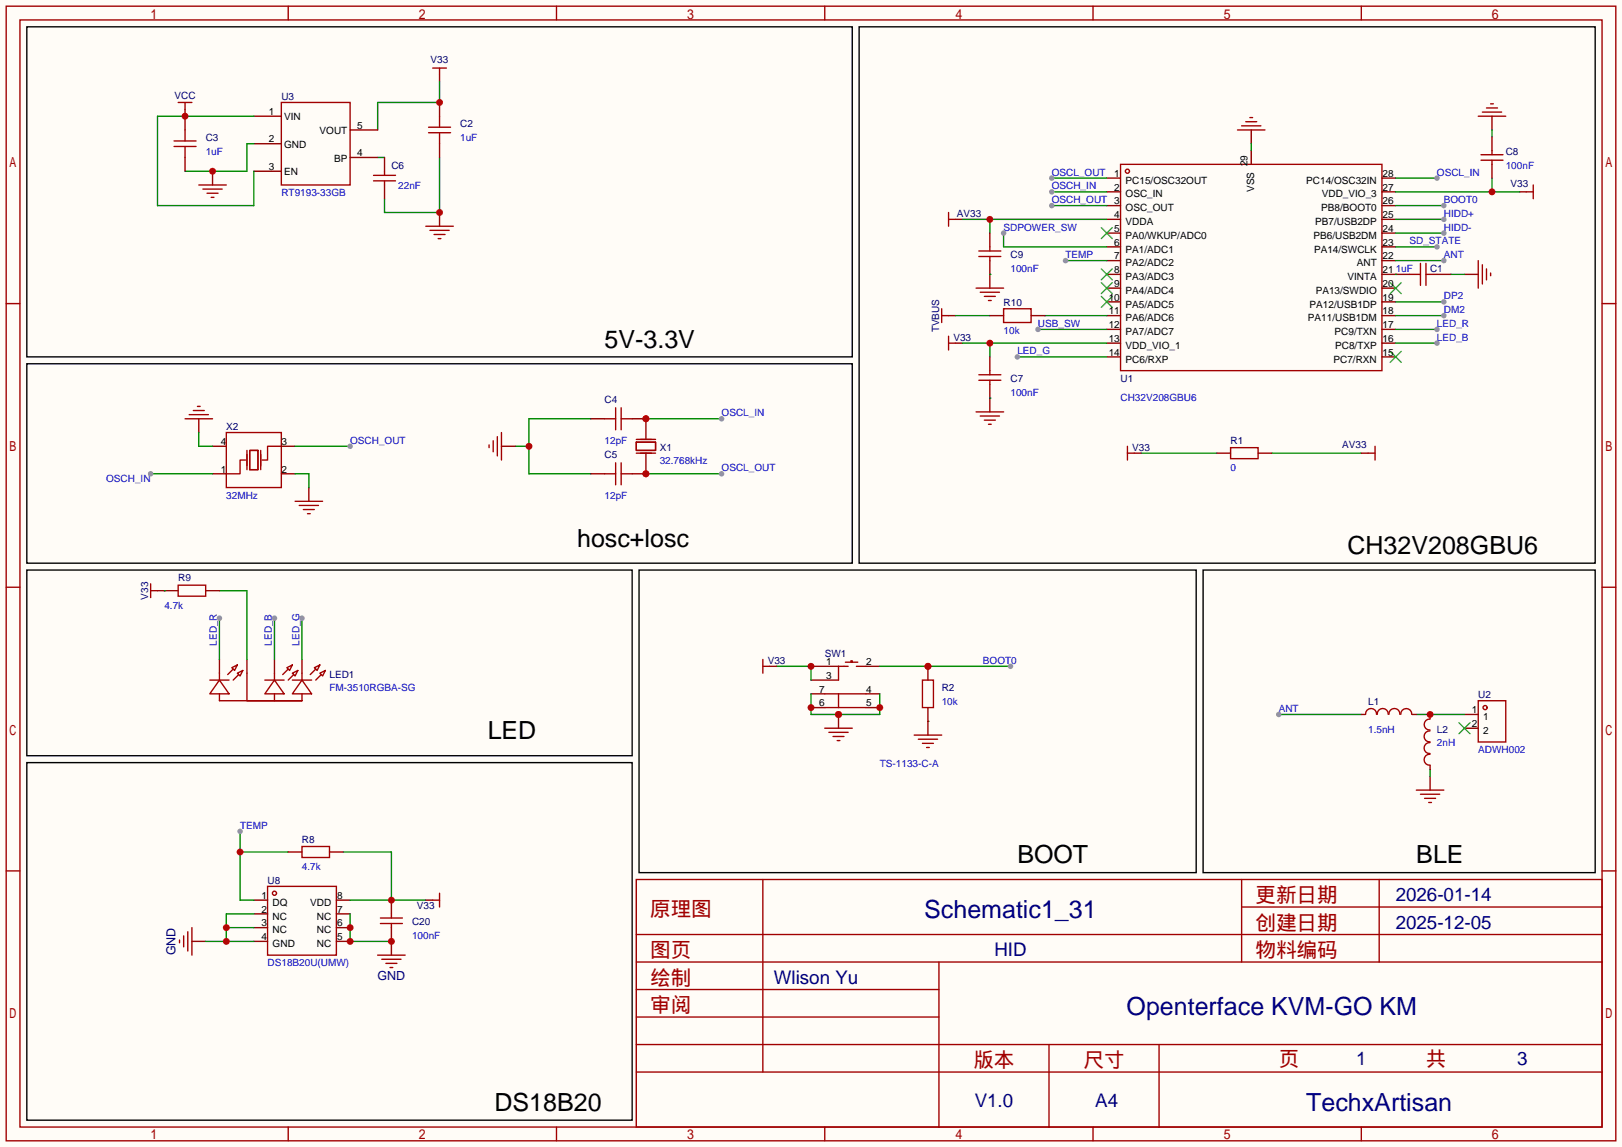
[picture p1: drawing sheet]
<svg xmlns="http://www.w3.org/2000/svg" width="299mm" height="212mm" viewBox="0 0 299 212" stroke-linecap="round" stroke-linejoin="round" font-family="sans-serif">
<path d="M0 0h299.5v211.8h-299.5z" fill="#fffcf7"/>
<g fill="none" stroke="#a10000" stroke-width=".25">
<path d="M1.1 1.1h297.2v209.6h-297.2zM3.7 3.7h292.1v204.5h-292.1zM53.2 1.1v2.6M102.7 1.1v2.6M152.3 1.1v2.6M201.8 1.1v2.6M251.3 1.1v2.6M206.9 30.4h48.2v38.1h-48.2zM1.1 56.1h2.6M295.8 56.1h2.5M1.1 108.5h2.6M295.8 108.5h2.5"/>
<path d="M1.1 160.8h2.6M117.5 162.4h178.3v45.8h-178.3zM117.5 177.7h178.3M117.5 172.6h178.3M140.8 162.4v35.6M173.4 177.7v30.5M229.2 162.4v15.3M229.2 167.5h66.6M254.6 162.4v15.3M295.8 160.8h2.5M117.5 182.8h55.9M117.5 198h178.3"/>
<path d="M117.5 192.9h178.3M117.5 187.8h55.9M193.7 192.9v15.3M214 192.9v15.3M53.2 208.2v2.5M102.7 208.2v2.5M152.3 208.2v2.5M201.8 208.2v2.5M251.3 208.2v2.5"/>
<circle cx="208.2" cy="31.6" r=".38"/>
</g>
<g fill="none" stroke="#870000" stroke-width=".25">
<path d="M204.3 32.9h2.6M204.3 35.4h2.6M204.3 38h2.6M231 27.8v2.6M255.1 32.9h2.6M255.1 35.4h2.6M255.1 38h2.6M204.3 40.5h2.6M204.3 43.1h2.6M204.3 45.6h2.6M204.3 48.1h2.6M204.3 50.7h2.6"/>
<path d="M204.3 53.2h2.6M204.3 55.8h2.6M204.3 58.3h2.6M255.1 40.5h2.6M255.1 43.1h2.6M255.1 45.6h2.6M255.1 48.1h2.6M255.1 50.7h2.6M255.1 53.2h2.6M255.1 55.8h2.6M255.1 58.3h2.6M204.3 60.8h2.6"/>
<path d="M204.3 63.4h2.6M204.3 65.9h2.6M255.1 60.8h2.6M255.1 63.4h2.6M255.1 65.9h2.6"/>
</g>
<path d="M203.3 42l2.1 2.1M203.3 49.7l2.1 2M203.3 52.2l2.1 2M203.3 54.7l2.1 2.1M205.4 42l-2.1 2.1M205.4 49.7l-2.1 2M205.4 52.2l-2.1 2M205.4 54.7l-2.1 2.1M256.7 52.2l2 2M258.7 52.2l-2 2M256.7 64.9l2 2M258.7 64.9l-2 2" fill="none" stroke="#3c3" stroke-width=".25"/>
<path d="M257.7 40.5h8.9" fill="none" stroke="#008700" stroke-width=".25"/>
<circle cx="266.6" cy="40.5" r=".51" fill="#999"/>
<path d="M257.7 43.1h8.9" fill="none" stroke="#008700" stroke-width=".25"/>
<circle cx="266.6" cy="43.1" r=".51" fill="#999"/>
<path d="M176.4 63.4h1.3" fill="none" stroke="#870000" stroke-width=".25"/>
<path d="M175.1 62.1v2.5M175.1 63.4h1.3" fill="none" stroke="#a10000" stroke-width=".25"/>
<path d="M177.7 63.4h26.6M182.8 63.4v2.5" fill="none" stroke="#008700" stroke-width=".25"/>
<circle cx="182.8" cy="63.4" r=".63" fill="#c00"/>
<path d="M280.5 35.4h1.3" fill="none" stroke="#870000" stroke-width=".25"/>
<path d="M281.8 35.4h1.3M283.1 34.2v2.5" fill="none" stroke="#a10000" stroke-width=".25"/>
<path d="M257.7 35.4h22.8M275.5 32.9v2.5" fill="none" stroke="#008700" stroke-width=".25"/>
<circle cx="275.5" cy="35.4" r=".63" fill="#c00"/>
<path d="M194.2 35.4h10.1" fill="none" stroke="#008700" stroke-width=".25"/>
<circle cx="194.2" cy="35.4" r=".51" fill="#999"/>
<path d="M194.2 38h10.1" fill="none" stroke="#008700" stroke-width=".25"/>
<circle cx="194.2" cy="38" r=".51" fill="#999"/>
<path d="M231 24v2.5" fill="none" stroke="#870000" stroke-width=".25"/>
<path d="M228.5 24h5.1M229.2 23.2h3.6M230 22.5h2M230.8 21.7h.5" fill="none" stroke="#a10000" stroke-width=".25"/>
<path d="M231 26.5v1.3M257.7 48.1h8.9" fill="none" stroke="#008700" stroke-width=".25"/>
<circle cx="266.6" cy="48.1" r=".51" fill="#999"/>
<path d="M257.7 55.8h8.9" fill="none" stroke="#008700" stroke-width=".25"/>
<circle cx="266.6" cy="55.8" r=".51" fill="#999"/>
<path d="M257.7 58.3h8.9" fill="none" stroke="#008700" stroke-width=".25"/>
<circle cx="266.6" cy="58.3" r=".51" fill="#999"/>
<path d="M275.5 21.5v2.5M119.3 77.3v3.9M182.8 73.5v2.6M119.3 83.7v3.8" fill="none" stroke="#870000" stroke-width=".25"/>
<path d="M274.4 19.9h2.1M275.2 19.2h.5M272.9 21.5h5.1M273.7 20.7h3.5M180.2 76.1h5.1M181 76.8h3.5M181.7 77.6h2.1M182.5 78.4h.5M117.5 81.7h3.5v1.5h-3.5zM117.5 83.7h3.5M117.5 81.2h3.5" fill="none" stroke="#a10000" stroke-width=".25"/>
<path d="M275.5 24v1.3M119.3 87.5h13.9" fill="none" stroke="#008700" stroke-width=".25"/>
<circle cx="119.3" cy="87.5" r=".63" fill="#c00"/>
<circle cx="133.2" cy="87.5" r=".51" fill="#999"/>
<path d="M119.3 77.3h13.9" fill="none" stroke="#008700" stroke-width=".25"/>
<circle cx="119.3" cy="77.3" r=".63" fill="#c00"/>
<circle cx="133.2" cy="77.3" r=".51" fill="#999"/>
<path d="M194.2 32.9h10.1" fill="none" stroke="#008700" stroke-width=".25"/>
<circle cx="194.2" cy="32.9" r=".51" fill="#999"/>
<path d="M257.7 32.9h7.6" fill="none" stroke="#008700" stroke-width=".25"/>
<circle cx="265.3" cy="32.9" r=".51" fill="#999"/>
<path d="M176.4 40.5h1.3" fill="none" stroke="#870000" stroke-width=".25"/>
<path d="M175.1 39.2v2.6M175.1 40.5h1.3" fill="none" stroke="#a10000" stroke-width=".25"/>
<path d="M177.7 40.5h26.6M182.8 40.5v2.6" fill="none" stroke="#008700" stroke-width=".25"/>
<circle cx="182.8" cy="40.5" r=".63" fill="#c00"/>
<path d="M182.8 50.7v2.5" fill="none" stroke="#870000" stroke-width=".25"/>
<path d="M180.2 53.2h5.1M181 54h3.5M181.7 54.7h2.1M182.5 55.5h.5" fill="none" stroke="#a10000" stroke-width=".25"/>
<path d="M257.7 38h8.9" fill="none" stroke="#008700" stroke-width=".25"/>
<circle cx="266.6" cy="38" r=".51" fill="#999"/>
<g fill="none" stroke="#a10000" stroke-width=".25">
<path d="M34.2 77.3h5M34.9 76.6h3.6M35.7 75.8h2M36.4 75.1h.6M41.8 79.9h10.1v10.1h-10.1zM45.3 85h-1v2.5h-2.5M45.6 83.2v3.5M46.1 83.2h1.5v3.5h-1.5zM48.1 83.2v3.5M51.9 82.4h-2.5v2.6h-1M54.5 92.6h5.1M55.2 93.3h3.6"/>
<path d="M56 94.1h2M56.8 94.9h.5"/>
</g>
<path d="M36.7 77.3v2.6M39.2 82.4h2.6M39.2 87.5h2.6M51.9 82.4h2.6M51.9 87.5h2.6M57 90v2.6" fill="none" stroke="#870000" stroke-width=".25"/>
<path d="M36.7 79.9v2.5h2.5M54.5 82.4h10.1M54.5 87.5h2.5v2.5" fill="none" stroke="#008700" stroke-width=".25"/>
<circle cx="64.6" cy="82.4" r=".51" fill="#999"/>
<path d="M27.8 87.5h11.4" fill="none" stroke="#008700" stroke-width=".25"/>
<circle cx="27.8" cy="87.5" r=".51" fill="#999"/>
<path d="M109.1 77.3h-11.4v10.2h11.4M95.1 82.4h2.6" fill="none" stroke="#008700" stroke-width=".25"/>
<circle cx="97.7" cy="82.4" r=".63" fill="#c00"/>
<path d="M34.2 20.2v1.3M39.2 31.6v2.6M81.2 39.2v2.6M270.4 50.7h2.5M92.6 82.4h2.5M209.4 83.7h1.3M224.7 83.7h2.5M232.3 83.7h2.5M251.3 83.7h1.3" fill="none" stroke="#870000" stroke-width=".25"/>
<g fill="none" stroke="#a10000" stroke-width=".25">
<path d="M32.9 18.9h2.5M34.2 18.9v1.3M36.7 34.2h5.1M37.5 34.9h3.5M38.2 35.7h2.1M39 36.4h.5M78.6 41.8h5.1M79.4 42.5h3.5M80.1 43.3h2.1M80.9 44.1h.5M272.9 48.1v5.1M273.7 48.9v3.6"/>
<path d="M274.4 49.7v2M275.2 50.4v.5M92.6 79.9v5.1M90.3 82.2v.5M91.1 81.4v2M91.8 80.6v3.6M208.2 82.4v2.6M208.2 83.7h1.2M227.2 82.7h5.1v2h-5.1zM252.6 83.7h1.3M253.9 82.4v2.6"/>
</g>
<path d="M69.7 29.1h1.3M81.2 29.1v10.1h-10.2v-2.5M267.8 50.7h2.6M210.7 83.7h14M234.8 83.7h16.5" fill="none" stroke="#008700" stroke-width=".25"/>
<circle cx="81.2" cy="39.2" r=".63" fill="#c00"/>
<g fill="none" stroke="#870000" stroke-width=".25">
<path d="M81.2 13.8v1.3M46.9 21.5h5M46.9 26.5h5M46.9 31.6h5M64.6 29.1h5.1M64.6 24h5.1M149.7 123.1h5.1M149.7 125.6h5.1M149.7 128.1h2.6M149.7 130.7h2.6M159.9 123.1h2.5M159.9 128.1h2.5"/>
<path d="M159.9 130.7h2.5"/>
</g>
<path d="M51.9 18.9h12.7v15.3h-12.7zM79.9 12.6h2.5M81.2 12.6v1.2M152.3 130.7h7.6M152.3 128.1h7.6M154.8 128.1v2.6M156.1 122.3h2.3M156.6 123.1h-1.8v2.5M157.1 122.3v-.3h.3v.3M158.1 123.1h1.8" fill="none" stroke="#a10000" stroke-width=".25"/>
<path d="M81.2 15.1v3.8h-11.5v5.1M162.4 123.1h24.2" fill="none" stroke="#008700" stroke-width=".25"/>
<path d="M5 5h152.4v60.9h-152.4zM158.6 5h135.9v99h-135.9zM5 67.2h152.4v36.8h-152.4zM5 105.3h111.7v34.3h-111.7zM118 105.3h102.9v55.9h-102.9zM222.1 105.3h72.4v55.9h-72.4z" fill="none" stroke="#000" stroke-width=".25"/>
<circle cx="171.3" cy="123.1" r=".63" fill="#c00"/>
<circle cx="186.6" cy="123.1" r=".51" fill="#999"/>
<path d="M171.3 133.2h.1" fill="none" stroke="#008700" stroke-width=".25"/>
<path d="M170.3 125.6h2v5.1h-2z" fill="none" stroke="#a10000" stroke-width=".25"/>
<path d="M171.3 123.1v2.5" fill="none" stroke="#870000" stroke-width=".25"/>
<circle cx="171.3" cy="123.1" r=".63" fill="#c00"/>
<path d="M171.3 130.7v5.1" fill="none" stroke="#870000" stroke-width=".25"/>
<path d="M168.8 135.8h5.1M169.5 136.5h3.6M170.3 137.3h2M171.1 138h.5" fill="none" stroke="#a10000" stroke-width=".25"/>
<path d="M143.4 123.1h6.3v2.5" fill="none" stroke="#008700" stroke-width=".25"/>
<circle cx="149.7" cy="123.1" r=".63" fill="#c00"/>
<path d="M142.1 123.1h1.3" fill="none" stroke="#870000" stroke-width=".25"/>
<path d="M140.8 121.8v2.5M140.8 123.1h1.3" fill="none" stroke="#a10000" stroke-width=".25"/>
<path d="M149.7 128.1v3.9h12.7v-3.9" fill="none" stroke="#008700" stroke-width=".25"/>
<g fill="#c00">
<circle cx="149.7" cy="130.7" r=".63"/>
<circle cx="154.8" cy="132" r=".63"/>
<circle cx="162.4" cy="130.7" r=".63"/>
</g>
<path d="M154.8 132v2.5" fill="none" stroke="#870000" stroke-width=".25"/>
<circle cx="154.8" cy="132" r=".63" fill="#c00"/>
<g fill="none" stroke="#a10000" stroke-width=".25">
<path d="M152.3 134.5h5.1M153 135.3h3.6M153.8 136h2M154.6 136.8h.5M272.9 129.4h5.1v7.6h-5.1zM261.5 145.9h5.1M262.3 146.7h3.5M263 147.4h2M263.8 148.2h.5"/>
<circle cx="274.2" cy="130.7" r=".38"/>
</g>
<path d="M270.4 132h2.5M270.4 134.5h2.5M264 143.4v2.5" fill="none" stroke="#870000" stroke-width=".25"/>
<path d="M236.1 132h15.2M264 142.1v1.3" fill="none" stroke="#008700" stroke-width=".25"/>
<path d="M269.4 133.5l2 2M271.4 133.5l-2 2" fill="none" stroke="#3c3" stroke-width=".25"/>
<circle cx="236.1" cy="132" r=".51" fill="#999"/>
<path d="M46.9 26.5h-1.3v5.1h-11.4M261.5 132h8.9" fill="none" stroke="#008700" stroke-width=".25"/>
<circle cx="39.2" cy="31.6" r=".63" fill="#c00"/>
<path d="M46.9 21.5h-17.8v16.5h17.8v-6.4M185.3 43.1v2.5h19" fill="none" stroke="#008700" stroke-width=".25"/>
<circle cx="185.3" cy="43.1" r=".51" fill="#999"/>
<path d="M187.8 65.9h16.5" fill="none" stroke="#008700" stroke-width=".25"/>
<circle cx="187.8" cy="65.9" r=".51" fill="#999"/>
<path d="M191.6 60.8h12.7" fill="none" stroke="#008700" stroke-width=".25"/>
<circle cx="191.6" cy="60.8" r=".51" fill="#999"/>
<path d="M79.1 24.5h4.1M79.1 23.5h4.1M81.2 21.5v2M260.2 50.7h2.1M262.3 48.6v4.1M263.3 50.7h2M263.3 48.6v4.1" fill="none" stroke="#a10000" stroke-width=".25"/>
<path d="M81.2 18.9v2.6M81.2 26.5v2.6M257.7 50.7h2.5M265.3 50.7h2.5" fill="none" stroke="#870000" stroke-width=".25"/>
<path d="M257.7 50.7h.1" fill="none" stroke="#008700" stroke-width=".25"/>
<circle cx="81.2" cy="18.9" r=".63" fill="#c00"/>
<path d="M32.1 27.1h4.1M32.1 26h4.1M34.2 24v2M81.2 24.5v2" fill="none" stroke="#a10000" stroke-width=".25"/>
<path d="M34.2 21.5v2.5M34.2 29.1v2.5" fill="none" stroke="#870000" stroke-width=".25"/>
<circle cx="34.2" cy="21.5" r=".63" fill="#c00"/>
<path d="M34.2 27.1v2M114.7 75.3v4.1" fill="none" stroke="#a10000" stroke-width=".25"/>
<path d="M116.7 77.3h2.6" fill="none" stroke="#870000" stroke-width=".25"/>
<circle cx="119.3" cy="77.3" r=".63" fill="#c00"/>
<path d="M111.6 77.3h2.1M113.7 75.3v4.1M114.7 77.3h2M114.7 85.5v4" fill="none" stroke="#a10000" stroke-width=".25"/>
<path d="M109.1 77.3h2.5M116.7 87.5h2.6" fill="none" stroke="#870000" stroke-width=".25"/>
<circle cx="119.3" cy="87.5" r=".63" fill="#c00"/>
<g fill="none" stroke="#a10000" stroke-width=".25">
<path d="M69 32.4h4M69 33.4h4M71 31.6v.8M71 33.4v.8M273.4 29.6h4.1M273.4 28.6h4.1M275.5 27.8v.8M275.5 29.6v.8M180.7 47.4h4.1M180.7 46.4h4.1M182.8 45.6v.8M182.8 47.4v.7"/>
<path d="M180.7 70.2h4.1M180.7 69.2h4.1M182.8 68.5v.7M182.8 70.2v.8M111.6 87.5h2.1M113.7 85.5v4M114.7 87.5h2M252.1 131.9a1.01 1.01 0 0 1 1-1.1 1.01 1.01 0 0 1 1 1.1M254.3 131.9a1.01 1.01 0 0 1 1-1.1 1.01 1.01 0 0 1 1 1.1M256.4 131.9a1.01 1.01 0 0 1 1-1.1 1.01 1.01 0 0 1 1.1 1.1M258.6 131.9a1.01 1.01 0 0 1 1-1 1.01 1.01 0 0 1 1 1"/>
</g>
<path d="M71 29.1v2.5M71 34.2v2.5M275.5 25.3v2.5M275.5 30.4v2.5M182.8 43.1v2.5M182.8 48.1v2.6M182.8 65.9v2.6M182.8 71v2.5M109.1 87.5h2.5M251.3 132h.8M260.7 132h.8M264 132v.7" fill="none" stroke="#870000" stroke-width=".25"/>
<path d="M182.8 50.7h.1M182.8 73.5h.1" fill="none" stroke="#008700" stroke-width=".25"/>
<circle cx="264" cy="132" r=".63" fill="#c00"/>
<path d="M264 141.4v.7" fill="none" stroke="#870000" stroke-width=".25"/>
<path d="M264 137.1a1.01 1.01 0 0 0-1.1 1.1 1.01 1.01 0 0 0 1.1 1M264 135a1.01 1.01 0 0 0-1.1 1 1.01 1.01 0 0 0 1.1 1M264 132.8a1.01 1.01 0 0 0-1.1 1 1.01 1.01 0 0 0 1.1 1M264 139.3a1.01 1.01 0 0 0-1.1 1 1.01 1.01 0 0 0 1.1 1" fill="none" stroke="#a10000" stroke-width=".25"/>
<path d="M257.7 63.4h7.6" fill="none" stroke="#008700" stroke-width=".25"/>
<circle cx="265.3" cy="63.4" r=".51" fill="#999"/>
<path d="M257.7 60.8h7.6" fill="none" stroke="#008700" stroke-width=".25"/>
<circle cx="265.3" cy="60.8" r=".51" fill="#999"/>
<path d="M257.7 45.6h7.6" fill="none" stroke="#008700" stroke-width=".25"/>
<circle cx="265.3" cy="45.6" r=".51" fill="#999"/>
<g fill="none" stroke="#870000" stroke-width=".25">
<path d="M175.1 58.3h1.3M40.5 121.8v2.5M45.6 121.8v2.5M50.7 121.8v2.5M55.8 121.8v2.5M35.4 173.9h2.6M46.9 166.2h2.5M46.9 168.8h2.5M46.9 171.3h2.5M46.9 173.9h2.5M62.1 166.2h2.5M62.1 168.8h2.5"/>
<path d="M62.1 171.3h2.5M62.1 173.9h2.5"/>
</g>
<g fill="none" stroke="#a10000" stroke-width=".25">
<path d="M173.9 57v2.6M173.9 58.3h1.2M38.7 125.6h3.6M40.5 125.6l1.8 2.5h-3.6zM40.5 124.3v1.3M42.8 123.3l1-.5-.5 1zM43.1 123.6l-1.1 1M43.8 124.3l1-.5-.5 1zM44.1 124.6l-1 1M45.6 124.3v5.1h10.2h-15.3v-1.3M48.9 125.6h3.6M50.7 125.6l1.8 2.5h-3.6z"/>
<path d="M50.7 124.3v1.3M50.7 128.1v1.3M53 123.3l1-.5-.5 1zM53.2 123.6l-1 1M54 124.3l1-.5-.5 1zM54 125.6h3.5M54.2 124.6l-1 1M55.8 125.6l1.7 2.5h-3.5zM55.8 124.3v1.3M55.8 128.1v1.3M58 123.3l1.1-.5-.6 1zM58.3 123.6l-1 1"/>
<path d="M59.1 124.3l1-.5-.5 1zM59.3 124.6l-1 1M33.1 173.6v.5M33.9 172.8v2.1M34.7 172.1v3.5M35.4 171.3v5.1M49.4 163.7h12.7v12.7h-12.7z"/>
<circle cx="50.7" cy="165" r=".38"/>
</g>
<path d="M40.5 109.1h5.1v12.7M38 173.9h8.9M41.8 171.3h5.1M46.9 168.8h-5.1v5.1" fill="none" stroke="#008700" stroke-width=".25"/>
<path d="M5 140.8h111.7v66.1h-111.7z" fill="none" stroke="#000" stroke-width=".25"/>
<g fill="#c00">
<circle cx="41.8" cy="173.9" r=".63"/>
<circle cx="41.8" cy="171.3" r=".63"/>
</g>
<path d="M70.2 169.5h4.1M70.2 170.6h4.1M72.3 168.8v.7M72.3 170.6v.7" fill="none" stroke="#a10000" stroke-width=".25"/>
<path d="M72.3 166.2v2.6M72.3 171.3v2.6" fill="none" stroke="#870000" stroke-width=".25"/>
<path d="M63.4 157.4h8.9v8.8M64.6 166.2h14" fill="none" stroke="#008700" stroke-width=".25"/>
<circle cx="72.3" cy="166.2" r=".63" fill="#c00"/>
<path d="M72.3 173.9v2.5M78.6 166.2h1.3" fill="none" stroke="#870000" stroke-width=".25"/>
<path d="M69.7 176.4h5.1M70.5 177.2h3.5M71.2 177.9h2.1M72 178.7h.5M79.9 166.2h1.3M81.2 165v2.5" fill="none" stroke="#a10000" stroke-width=".25"/>
<path d="M44.3 157.4h8.9M44.3 153.5v12.7h2.6" fill="none" stroke="#008700" stroke-width=".25"/>
<circle cx="44.3" cy="157.4" r=".63" fill="#c00"/>
<circle cx="44.3" cy="153.5" r=".51" fill="#999"/>
<path d="M53.2 157.4h2.6M60.8 157.4h2.6" fill="none" stroke="#870000" stroke-width=".25"/>
<path d="M55.8 156.3h5v2.1h-5z" fill="none" stroke="#a10000" stroke-width=".25"/>
<path d="M55.8 114.2v7.6" fill="none" stroke="#008700" stroke-width=".25"/>
<circle cx="55.8" cy="114.2" r=".51" fill="#999"/>
<path d="M40.5 114.2v7.6" fill="none" stroke="#008700" stroke-width=".25"/>
<circle cx="40.5" cy="114.2" r=".51" fill="#999"/>
<path d="M50.7 114.2v7.6" fill="none" stroke="#008700" stroke-width=".25"/>
<circle cx="50.7" cy="114.2" r=".51" fill="#999"/>
<path d="M196.7 48.1h7.6" fill="none" stroke="#008700" stroke-width=".25"/>
<circle cx="196.7" cy="48.1" r=".51" fill="#999"/>
<path d="M64.6 168.8v5.1h7.7" fill="none" stroke="#008700" stroke-width=".25"/>
<g fill="#c00">
<circle cx="64.6" cy="173.9" r=".63"/>
<circle cx="72.3" cy="173.9" r=".63"/>
<circle cx="64.6" cy="171.3" r=".63"/>
</g>
<path d="M182.8 58.3h2.5M190.4 58.3h2.5M29.1 109.1h3.8M38 109.1h2.5" fill="none" stroke="#870000" stroke-width=".25"/>
<path d="M185.3 57h5.1v2.6h-5.1zM27.8 107.8v2.6M27.8 109.1h1.3M32.9 108.1h5.1v2h-5.1z" fill="none" stroke="#a10000" stroke-width=".25"/>
<path d="M176.4 58.3h6.4M192.9 58.3h11.4M30.4 109.1h.1" fill="none" stroke="#008700" stroke-width=".25"/>
<g font-size="4.6">
<text x="111.6" y="64.2">5V-3.3V</text>
<text x="106.6" y="101">hosc+losc</text>
<text x="248.8" y="102.3">CH32V208GBU6</text>
<text x="90" y="136.6">LED</text>
<text x="187.8" y="159.4">BOOT</text>
<text x="261.5" y="159.4">BLE</text>
<text x="91.3" y="205.2">DS18B20</text>
</g>
<g font-size="4.6" fill="#000080">
<text x="170.6" y="169.6">Schematic1_31</text>
<text x="208" y="187.4">Openterface KVM-GO KM</text>
<text x="241.2" y="205.2">TechxArtisan</text>
</g>
<g font-size="3.8" fill="#a00000">
<text x="231.8" y="166.6">更新日期</text>
<text x="120" y="169.2">原理图</text>
<text x="231.8" y="171.7">创建日期</text>
<text x="120" y="176.8">图页</text>
<text x="231.8" y="176.8">物料编码</text>
<text x="120" y="181.9">绘制</text>
<text x="120" y="186.9">审阅</text>
<text x="179.7" y="197.1">版本</text>
<text x="200" y="197.1">尺寸</text>
<text x="236.1" y="196.8">页</text>
<text x="263.3" y="196.8">共</text>
</g>
<g font-size="3.5" fill="#000080">
<text x="257.7" y="166.4">2026-01-14</text>
<text x="257.7" y="171.5">2025-12-05</text>
<text x="183.6" y="176.6">HID</text>
<text x="142.9" y="181.7">Wlison Yu</text>
<text x="250.4" y="196.6">1</text>
<text x="280.1" y="196.6">3</text>
<text x="180" y="204.5">V1.0</text>
<text x="202.2" y="204.5">A4</text>
</g>
<g font-size="2.3" fill="#000080">
<text x="32.4" y="176.4" transform="rotate(-90 32.4 176.4)">GND</text>
<text x="69.7" y="181">GND</text>
</g>
<g font-size="1.8" fill="#000080">
<text x="79.5" y="11.6">V33</text>
<text x="32.2" y="18.2">VCC</text>
<text x="51.9" y="18.5">U3</text>
<text x="85" y="23.5">C2</text>
<text x="38" y="26.1">C3</text>
<text x="278" y="28.6">C8</text>
<text x="72.3" y="31.2">C6</text>
<text x="278.9" y="34.5">V33</text>
<text x="176.7" y="40.1">AV33</text>
<text x="186.6" y="47.7">C9</text>
<text x="264" y="50.2">C1</text>
<text x="185.3" y="56.6">R10</text>
<text x="173.4" y="61.4" transform="rotate(-90 173.4 61.4)">TVBUS</text>
<text x="176" y="62.9">V33</text>
<text x="186.6" y="70.5">C7</text>
<text x="206.9" y="70.5">U1</text>
<text x="111.6" y="74.3">C4</text>
<text x="41.8" y="79.4">X2</text>
<text x="121.8" y="83.2">X1</text>
<text x="209" y="83.2">V33</text>
<text x="227.2" y="82">R1</text>
<text x="247.8" y="82.7">AV33</text>
<text x="111.6" y="84.5">C5</text>
<text x="32.9" y="107.4">R9</text>
<text x="27.4" y="110.7" transform="rotate(-90 27.4 110.7)">V33</text>
<text x="60.8" y="125.1">LED1</text>
<text x="141.7" y="122.6">V33</text>
<text x="152.3" y="121.3">SW1</text>
<text x="173.9" y="127.7">R2</text>
<text x="252.6" y="130.2">L1</text>
<text x="272.9" y="129">U2</text>
<text x="265.3" y="135.3">L2</text>
<text x="55.8" y="155.6">R8</text>
<text x="49.4" y="163.2">U8</text>
<text x="77" y="167.8">V33</text>
<text x="76.1" y="170.9">C20</text>
</g>
<g font-size="1.8">
<text x="49.6" y="21.2">1</text>
<text x="52.5" y="22.2">VIN</text>
<text x="65.9" y="23.8">5</text>
<text x="49.6" y="26.3">2</text>
<text x="52.5" y="27.3">GND</text>
<text x="59" y="24.8">VOUT</text>
<text x="61.7" y="29.9">BP</text>
<text x="65.9" y="28.9">4</text>
<text x="49.6" y="31.4">3</text>
<text x="52.5" y="32.4">EN</text>
<text x="205.7" y="32.7">1</text>
<text x="205.7" y="35.2">2</text>
<text x="207.8" y="33.9">PC15/OSC32OUT</text>
<text x="230.3" y="30.7" transform="rotate(-90 230.3 30.7)">29</text>
<text x="231.6" y="35.5" transform="rotate(-90 231.6 35.5)">VSS</text>
<text x="241.2" y="33.9">PC14/OSC32IN</text>
<text x="255.3" y="35.2">27</text>
<text x="255.3" y="32.7">28</text>
<text x="205.7" y="40.3">4</text>
<text x="207.8" y="36.5">OSC_IN</text>
<text x="207.8" y="39">OSC_OUT</text>
<text x="207.8" y="41.6">VDDA</text>
<text x="242.8" y="41.6">PB7/USB2DP</text>
<text x="243.9" y="39">PB8/BOOT0</text>
<text x="244" y="36.5">VDD_VIO_3</text>
<text x="255.3" y="40.3">25</text>
<text x="255.3" y="37.7">26</text>
<text x="205.7" y="42.8">5</text>
<text x="205.7" y="45.4">6</text>
<text x="205.7" y="47.9">7</text>
<text x="207.8" y="44.1">PA0/WKUP/ADC0</text>
<text x="207.8" y="46.6">PA1/ADC1</text>
<text x="242.5" y="44.1">PB6/USB2DM</text>
<text x="242.6" y="46.6">PA14/SWCLK</text>
<text x="255.3" y="47.9">22</text>
<text x="255.3" y="45.4">23</text>
<text x="255.3" y="42.8">24</text>
<text x="205.7" y="50.4">8</text>
<text x="205.7" y="53">9</text>
<text x="207.8" y="49.2">PA2/ADC2</text>
<text x="207.8" y="51.7">PA3/ADC3</text>
<text x="248.8" y="51.7">VINTA</text>
<text x="250.5" y="49.2">ANT</text>
<text x="255.3" y="53">20</text>
<text x="255.3" y="50.4">21</text>
<text x="204.7" y="55.5">10</text>
<text x="204.7" y="58.1">11</text>
<text x="207.8" y="54.3">PA4/ADC4</text>
<text x="207.8" y="56.8">PA5/ADC5</text>
<text x="207.8" y="59.3">PA6/ADC6</text>
<text x="241.5" y="59.3">PA11/USB1DM</text>
<text x="241.8" y="56.8">PA12/USB1DP</text>
<text x="242.9" y="54.3">PA13/SWDIO</text>
<text x="255.3" y="58.1">18</text>
<text x="255.3" y="55.5">19</text>
<text x="204.7" y="60.6">12</text>
<text x="204.7" y="63.1">13</text>
<text x="204.7" y="65.7">14</text>
<text x="207.8" y="61.9">PA7/ADC7</text>
<text x="207.8" y="64.4">VDD_VIO_1</text>
<text x="246.4" y="61.9">PC9/TXN</text>
<text x="246.5" y="64.4">PC8/TXP</text>
<text x="255.3" y="65.7">15</text>
<text x="255.3" y="63.1">16</text>
<text x="255.3" y="60.6">17</text>
<text x="207.8" y="67">PC6/RXP</text>
<text x="246.2" y="67">PC7/RXN</text>
<text x="40.8" y="82.2">4</text>
<text x="51.9" y="82.2">3</text>
<text x="40.8" y="87.3">1</text>
<text x="51.9" y="87.3">2</text>
<text x="152.5" y="122.8">1</text>
<text x="152.5" y="125.4">3</text>
<text x="159.9" y="122.8">2</text>
<text x="151.2" y="127.9">7</text>
<text x="151.2" y="130.5">6</text>
<text x="159.9" y="127.9">4</text>
<text x="159.9" y="130.5">5</text>
<text x="271.8" y="131.7">1</text>
<text x="271.8" y="134.3">2</text>
<text x="273.9" y="133">1</text>
<text x="273.9" y="135.5">2</text>
<text x="48.2" y="166">1</text>
<text x="50.3" y="167.3">DQ</text>
<text x="57.3" y="167.3">VDD</text>
<text x="62.2" y="166">8</text>
<text x="48.2" y="168.6">2</text>
<text x="48.2" y="171.1">3</text>
<text x="48.2" y="173.6">4</text>
<text x="50.3" y="169.8">NC</text>
<text x="50.3" y="172.4">NC</text>
<text x="58.5" y="172.4">NC</text>
<text x="58.5" y="169.8">NC</text>
<text x="62.2" y="173.6">5</text>
<text x="62.2" y="171.1">6</text>
<text x="62.2" y="168.6">7</text>
<text x="50.3" y="174.9">GND</text>
<text x="58.5" y="174.9">NC</text>
</g>
<g font-size="1.8" fill="#00f">
<text x="38" y="28.6">1uF</text>
<text x="85" y="26.1">1uF</text>
<text x="73.5" y="35">22nF</text>
<text x="194.2" y="35">OSCH_IN</text>
<text x="194.2" y="32.4">OSCL_OUT</text>
<text x="265.3" y="32.4">OSCL_IN</text>
<text x="278" y="31.2">100nF</text>
<text x="51.9" y="36.2">RT9193-33GB</text>
<text x="194.2" y="37.5">OSCH_OUT 3</text>
<text x="266.6" y="40.1">HIDD+</text>
<text x="266.6" y="37.5">BOOT0</text>
<text x="185.3" y="42.6">SDPOWER_SW</text>
<text x="196.7" y="47.7">TEMP</text>
<text x="260.2" y="45.1">SD_STATE</text>
<text x="266.6" y="42.6">HIDD-</text>
<text x="266.6" y="47.7">ANT</text>
<text x="186.6" y="50.2">100nF</text>
<text x="257.7" y="50.2">1uF</text>
<text x="266.6" y="55.3">DP2</text>
<text x="266.6" y="57.8">DM2</text>
<text x="185.3" y="61.6">10k</text>
<text x="187.8" y="65.5">LED_G</text>
<text x="191.6" y="60.4">USB_SW</text>
<text x="265.3" y="62.9">LED_B</text>
<text x="265.3" y="60.4">LED_R</text>
<text x="133.2" y="76.9">OSCL_IN</text>
<text x="186.6" y="73.1">100nF</text>
<text x="206.9" y="74.1">CH32V208GBU6</text>
<text x="64.6" y="82">OSCH_OUT</text>
<text x="111.6" y="82">12pF</text>
<text x="19.6" y="89.1">OSCH_IN</text>
<text x="121.8" y="85.8">32.768kHz</text>
<text x="133.2" y="87">OSCL_OUT</text>
<text x="227.2" y="87">0</text>
<text x="41.8" y="92.1">32MHz</text>
<text x="111.6" y="92.1">12pF</text>
<text x="30.4" y="112.4">4.7k</text>
<text x="40.1" y="119.3" transform="rotate(-90 40.1 119.3)">LED_R</text>
<text x="50.2" y="119.3" transform="rotate(-90 50.2 119.3)">LED_B</text>
<text x="55.3" y="119.3" transform="rotate(-90 55.3 119.3)">LED_G</text>
<text x="181.5" y="122.6">BOOT0</text>
<text x="60.8" y="127.7">FM-3510RGBA-SG</text>
<text x="173.9" y="130.2">10k</text>
<text x="236.1" y="131.5">ANT</text>
<text x="252.6" y="135.3">1.5nH</text>
<text x="265.3" y="137.8">2nH</text>
<text x="162.4" y="141.7">TS-1133-C-A</text>
<text x="272.9" y="139.1">ADWH002</text>
<text x="44.3" y="153.1">TEMP</text>
<text x="55.8" y="160.7">4.7k</text>
<text x="76.1" y="173.4">100nF</text>
<text x="49.4" y="178.5">DS18B20U(UMW)</text>
</g>
</svg>
